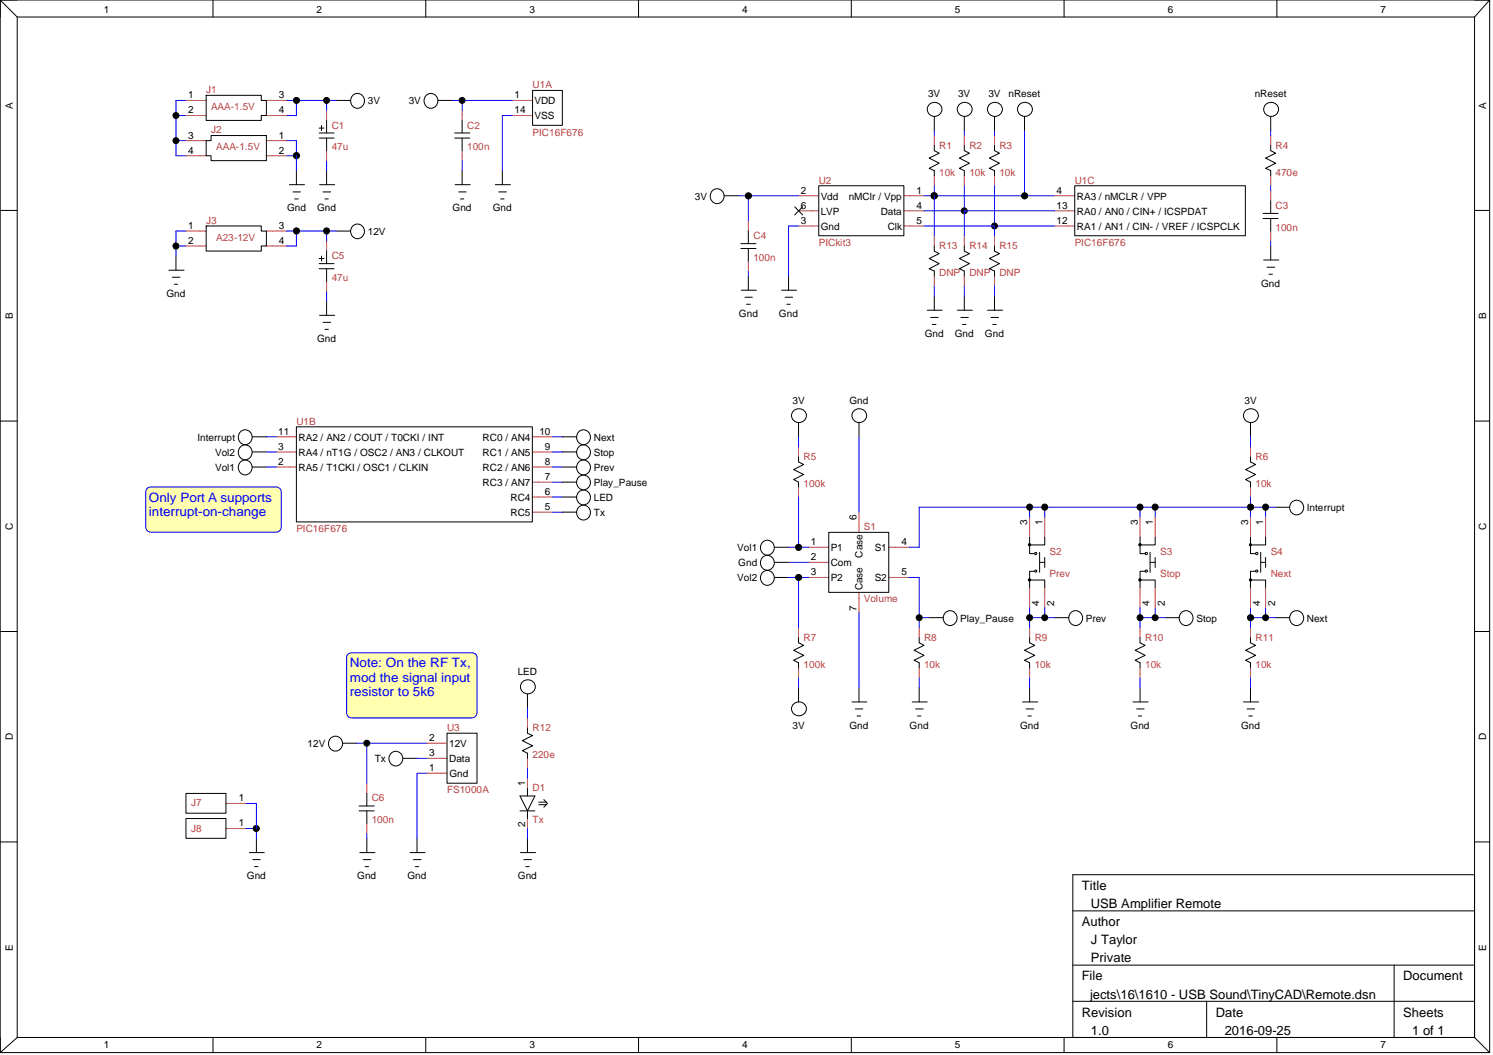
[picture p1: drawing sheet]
<svg xmlns="http://www.w3.org/2000/svg" width="297mm" height="210mm" viewBox="0 0 297 210" stroke-linecap="round" stroke-linejoin="round" font-family="sans-serif">
<g fill="none" stroke="#c04040" stroke-width=".2">
<path d="M101.9 20h4.1M65 22v2M65 30v2M91.9 22v2M91.9 30v2M101.9 23h4.1M158.9 38.9h4M179.9 38.9h4M185.9 27v2M185.9 35v2M209.8 38.9h4M252.8 27v2"/>
<path d="M252.8 35v2M252.8 38v2M148.9 43.9v2.1M148.9 51.9v2M158.9 45h4M158.9 42h4M179.9 45h4M179.9 42h4M209.8 45h4M209.8 42h4M252.8 46v2M55 92.9h4"/>
<path d="M55 86.9h4M55 89.9h4M106 92.9h3.9M106 86.9h3.9M106 89.9h3.9M106 95.9h3.9M106 98.9h3.9M158.9 88.9v2M158.9 96.9v2M106 101.9h3.9M160.9 111.9h4M160.9 108.9h4"/>
<path d="M160.9 114.9h4M170.9 101.9v4M170.9 117.9v4M176.9 108.9h4M176.9 114.9h4M204.8 102.9v4M204.8 116.9v4M207.9 102.9v4M207.9 116.9v4M158.9 124.9v2M158.9 132.9v2M248.8 124.9v2"/>
<path d="M248.8 132.9v2M45 159.9h4M73 155.9v2M104.9 142.9v2M104.9 150.9v2M104.9 154.9v1.9M45 164.8h4M73 163.8v2.1M104.9 162.9v1.9"/>
</g>
<g fill="none" stroke="#000" stroke-width=".2">
<path d="M67 20h2.8M70.3 18.9a1.43 1.43 0 0 1 2.2 1.2 1.43 1.43 0 0 1-2.2 1.2 1.58 1.58 0 0 1 0-2.4zM84.9 18.9a1.43 1.43 0 0 1 2.2 1.2 1.43 1.43 0 0 1-2.2 1.2 1.58 1.58 0 0 1 0-2.4zM87.2 20h2.8M106 18h5.9v6.9h-5.9zM63.5 26.5h3M63.5 27.5h3M63.5 25.5h1M63.6 36.7h3M64 25v1M64.3 38.2h1.5M64.6 39.6h.7"/>
<path d="M65 24v2.5M65 27.5v2.5M65 34v2.7M90.5 26.5h3M90.5 27.5h3M90.5 36.7h3.1M91.3 38.2h1.4M91.6 39.6h.7M91.9 24v2.5M91.9 27.5v2.5M91.9 34v2.7M98.5 36.7h3.1"/>
<path d="M99.2 38.2h1.5M99.6 39.6h.7M99.9 34v2.7M141.9 37.8a1.43 1.43 0 0 1 2.2 1.2 1.43 1.43 0 0 1-2.2 1.2 1.58 1.58 0 0 1 0-2.4zM144.1 38.9h2.8M162.9 37h16.9v9.9h-16.9zM185.9 29v1l1 .5-2 1 2 1-2 1 1 .5v1M185.9 23.2v2.8M203.8 23.2v2.8M213.8 37h34v9.9h-34zM252.8 29v1l1 .5-2 1 2 1-2 1 1 .5v1M252.8 23.2v2.8"/>
<path d="M252.8 40v2.5M147.4 48.5h3M147.4 49.4h3M147.5 57.7h3M148.2 59.1h1.5M148.9 46v2.5M148.9 49.4v2.5M148.9 54.9v2.8M155.5 57.7h3M156.2 59.1h1.5M156.9 54.9v2.8M158.1 41.1l1.6 1.7"/>
<path d="M159.7 41.1l-1.6 1.7M251.3 42.5h3M251.3 43.5h3M251.4 51.7h3M252.1 53.2h1.5M252.5 54.6h.6M252.8 43.5v2.5M252.8 48.9v2.8M148.5 60.5h.8M156.5 60.5h.7M48 85.8a1.43 1.43 0 0 1 2.2 1.2 1.43 1.43 0 0 1-2.2 1.2 1.58 1.58 0 0 1 0-2.4zM50.2 86.9h2.8"/>
<path d="M59 84.9h46.9v18.9h-46.9zM111.9 98.9h2.8M115.3 97.8a1.43 1.43 0 0 1 2.2 1.2 1.43 1.43 0 0 1-2.2 1.2 1.58 1.58 0 0 1 0-2.4zM158.9 90.9v1l1 .5-2 1 2 1-2 1 1 .5v1M170.9 84.1v2.8M111.9 101.9h2.8M115.3 100.8a1.43 1.43 0 0 1 2.2 1.2 1.43 1.43 0 0 1-2.2 1.2 1.58 1.58 0 0 1 0-2.4zM151.8 107.8a1.43 1.43 0 0 1 2.2 1.2 1.43 1.43 0 0 1-2.2 1.2 1.58 1.58 0 0 1 0-2.4zM151.8 113.8a1.43 1.43 0 0 1 2.2 1.2 1.43 1.43 0 0 1-2.2 1.2 1.58 1.58 0 0 1 0-2.4zM154.1 108.9h2.8M154.1 114.9h2.8M164.9 105.9h11.9v12h-11.9z"/>
<path d="M204.7 108.2h.3v.3h-.3zM204.7 115.2h.3v.3h-.3zM204.8 106.9v3.3h1.1M204.8 115.4h3.1v1.5M205.9 113.7h-1.1v3.2M205.9 110h.3v.3h-.3zM205.9 113.5h.3v.3h-.3zM206.8 111.9h1.1M206.8 109.9v4M207.9 106.9v1.5h-3.1M207.9 110.9v2M104.9 138.1v2.8"/>
<path d="M158.9 126.9v1l1 .5-2 1 2 1-2 1 1 .5v1M169.5 139.7h3M170.9 136.9v2.8M247.4 139.7h3M248.8 126.9v1l1 .5-2 1 2 1-2 1 1 .5v1M248.8 136.9v2.8M37 157.9h8v3.9h-8zM73 157.9v2.5M103.5 158.4h2.9l-1.5 2.9zM104.9 144.9v1l1.1 .4-2.1 1.1 2.1 1-2.1 1 1 .5v1M104.9 156.8v1.6M107.2 159.6h1.5"/>
<path d="M108.2 159.1l.7 .8-.7 .7M170.2 141.1h1.5M170.5 142.5h.7M248.1 141.1h1.5M248.5 142.5h.7M37 162.9h8v3.9h-8zM49.6 169.6h3M50.3 171h1.5M50.6 172.4h.7M51 166.8v2.8M71.5 160.4h3M71.5 161.3h3"/>
<path d="M71.6 169.6h3M72.3 171h1.5M72.6 172.4h.7M73 161.3v2.5M73 166.8v2.8M81.6 169.6h3M82.3 171h1.5M82.6 172.4h.7M83 166.8v2.8M103.5 161.3h2.9M103.5 169.6h3M104.2 171h1.5"/>
<path d="M104.6 172.4h.7M104.9 161.3v1.6M104.9 166.8v2.8M107.2 160.1h1.5"/>
<circle cx="186" cy="21.8" r="1.43"/>
<circle cx="203.9" cy="39" r=".62"/>
<circle cx="204" cy="21.8" r="1.44"/>
<circle cx="252.9" cy="21.8" r="1.44"/>
<circle cx="171" cy="82.7" r="1.42"/>
<circle cx="105.1" cy="136.7" r="1.44"/>
<circle cx="51" cy="164.8" r=".61"/>
</g>
<g fill="none" stroke="#00f" stroke-width=".2">
<path d="M67 20h-2v2M90 20h11.9M91.9 20v2M65 32v2M91.9 32v2M101.9 23h-2v11M146.9 38.9h12M148.9 38.9v5M183.9 38.9h25.9M185.9 26v1M185.9 37v1.9M203.8 26v12.9"/>
<path d="M252.8 26v1M252.8 37v1M148.9 53.9v1M158.9 45h-2v9.9M183.9 42h8M197.9 45h11.9M252.8 48v.9M53 92.9h2M53 89.9h2M53 86.9h2M109.9 92.9h2M109.9 89.9h2"/>
<path d="M109.9 86.9h2M109.9 95.9h2M109.9 98.9h2M158.9 86.9v2M158.9 98.9v10M170.9 86.9v15M109.9 101.9h2M156.9 111.9h4M156.9 108.9h4M156.9 114.9h4M158.9 114.9v10M204.8 100.9v2"/>
<path d="M207.9 100.9v2M226.8 102.9v-2h3v2M248.8 102.9v-2h3v2M158.9 134.9v2M170.9 121.9v15M207.9 120.9v2M229.8 120.9v2M248.8 120.9v4M248.8 134.9v2M251.8 120.9v2M49 159.9h2v6.9M85 147.9h-12v8"/>
<path d="M85 153.8h-2v13M104.9 140.9v2M104.9 152.9v2M49 164.8h2M73 165.9v.9M104.9 164.8v2"/>
</g>
<g fill="#000">
<path d="M204.7 108.2h.3v.3h-.3z" fill-rule="evenodd"/>
<path d="M204.7 115.2h.3v.3h-.3z" fill-rule="evenodd"/>
<circle cx="203.9" cy="39" r=".62"/>
<circle cx="51" cy="164.8" r=".61"/>
</g>
<path d="M29.3 97.2l.7-.3h24.9a.99 .99 0 0 1 1.1 1v7a1.03 1.03 0 0 1-1.1 1h-24.9a.99 .99 0 0 1-1-1v-7z" fill-rule="evenodd" fill="#ffffaf"/>
<g fill="none" stroke="#00f" stroke-width=".2">
<path d="M37 20h-2v11h2M57 20h8M59 20v3h-2M35 28h2M35 23h2M57 31h2M57 28h2v6M191.9 26v1M191.9 37v5h17.9M197.9 26v1M197.9 37v8h-14M35 48.9h2"/>
<path d="M37 46h-2v5M57 46h10M59 46v2.9h-2M65 46v2M65 58v1.9M29.3 97.2l.7-.3h24.9a.99 .99 0 0 1 1.1 1v7a1.03 1.03 0 0 1-1.1 1h-24.9a.99 .99 0 0 1-1-1v-7zM248.8 98.9v2h-19M248.8 86.9v2M180.9 114.9h2v10M226.8 100.9h-43.9v8h-2M251.8 100.9h2M182.9 134.9v2"/>
<path d="M182.9 122.9h2M204.8 120.9v4M204.8 134.9v2M204.8 122.9h5M226.8 120.9v4M226.8 134.9v2M226.8 122.9h5M248.8 122.9h5"/>
</g>
<g fill="none" stroke="#c04040" stroke-width=".2">
<path d="M37 20h4M53 20h4M37 23h4M37 28h4M37 31h4M53 23h4M53 28h4M53 31h4M191.9 27v2M191.9 35v2M197.9 27v2M197.9 35v2"/>
<path d="M37 46h4M37 48.9h4M53 46h4M53 48.9h4M65 48v2M65 56v2M248.8 88.9v2M248.8 96.9v2M226.8 102.9v4M226.8 116.9v4M229.8 102.9v4M229.8 116.9v4"/>
<path d="M248.8 102.9v4M248.8 116.9v4M251.8 102.9v4M251.8 116.9v4M182.9 124.9v2M182.9 132.9v2M204.8 124.9v2M204.8 132.9v2M226.8 124.9v2M226.8 132.9v2"/>
</g>
<g fill="none" stroke="#000" stroke-width=".2">
<path d="M41 19h11v1h1v3h-1v1h-11zM42 27h11v5h-11v-1h-1v-3h1zM57.6 36.7h3M58.3 38.2h1.5M58.6 39.6h.7M59 34v2.7M191.9 29v1l1 .5-2 1 2 1-2 1 1 .5v1M191.9 23.2v2.8M197.9 29v1l.9 .5-2 1 2 1-2 1 1.1 .5v1M197.9 23.2v2.8M33.6 53.8h3M34.3 55.2h1.5"/>
<path d="M34.7 56.6h.6M35 51v2.8M41 45h11v1h1v2.9h-1v1.1h-11zM63.5 52.5h3M63.5 53.5h3M63.5 51.4h1M64 51v.9M65 50v2.5M65 53.5v2.5M65 59.9v2.8M67 46h2.8M63.6 62.7h3"/>
<path d="M64.3 64.1h1.5M64.6 65.5h.7M48 91.8a1.43 1.43 0 0 1 2.2 1.2 1.43 1.43 0 0 1-2.2 1.2 1.58 1.58 0 0 1 0-2.4zM48 88.8a1.43 1.43 0 0 1 2.2 1.2 1.43 1.43 0 0 1-2.2 1.2 1.58 1.58 0 0 1 0-2.4zM50.2 89.9h2.8M50.2 92.9h2.8M111.9 89.9h2.8M111.9 86.9h2.8M111.9 92.9h2.8M111.9 95.9h2.8M115.3 88.8a1.43 1.43 0 0 1 2.2 1.2 1.43 1.43 0 0 1-2.2 1.2 1.58 1.58 0 0 1 0-2.4zM115.3 85.8a1.43 1.43 0 0 1 2.2 1.2 1.43 1.43 0 0 1-2.2 1.2 1.58 1.58 0 0 1 0-2.4z"/>
<path d="M115.3 91.8a1.43 1.43 0 0 1 2.2 1.2 1.43 1.43 0 0 1-2.2 1.2 1.58 1.58 0 0 1 0-2.4zM157.8 81.9a1.43 1.43 0 0 1 2.1-.3 1.43 1.43 0 0 1-.1 2.2 1.44 1.44 0 0 1-1.8-.1 1.44 1.44 0 0 1-.2-1.8zM158.9 84.1v2.8M247.7 81.9a1.43 1.43 0 0 1 2.1-.3 1.43 1.43 0 0 1-.1 2.2 1.44 1.44 0 0 1-1.8-.1 1.44 1.44 0 0 1-.2-1.8zM248.8 90.9v1l1 .5-2 1 2 1-2 1 1 .5v1M248.8 84.1v2.8M151.8 110.8a1.43 1.43 0 0 1 2.2 1.2 1.43 1.43 0 0 1-2.2 1.2 1.58 1.58 0 0 1 0-2.4zM154.1 111.9h2.8M226.6 108.2h.4v.3h-.4zM226.6 115.2h.4v.3h-.4zM226.8 106.9v3.3h1M226.8 115.4h3v1.5"/>
<path d="M227.8 113.7h-1v3.2M227.9 110h.3v.3h-.3zM227.9 113.5h.3v.3h-.3zM228.8 111.9h1M228.8 109.9v4M229.8 106.9v1.5h-3M229.8 110.9v2M248.6 108.2h.3v.3h-.3zM248.6 115.2h.3v.3h-.3zM248.8 106.9v3.3h1M248.8 115.4h3v1.5M249.8 113.7h-1v3.2"/>
<path d="M249.9 110h.3v.3h-.3zM249.9 113.5h.3v.3h-.3zM250.8 111.9h1M250.8 109.9v4M251.8 106.9v1.5h-3M251.8 110.9v2M253.8 100.9h2.8M158.9 136.9v2.8M181.5 139.7h3M182.9 126.9v1l1 .5-2 1 2 1-2 1 1 .5v1M182.9 136.9v2.8M184.9 122.9h2.8"/>
<path d="M188.2 121.8a1.43 1.43 0 0 1 2.2 1.2 1.43 1.43 0 0 1-2.2 1.2 1.58 1.58 0 0 1 0-2.4zM203.5 139.7h3M204.8 126.9v1l1.1 .5-2.1 1 2.1 1-2.1 1 1 .5v1M204.8 136.9v2.8M209.8 122.9h2.8M213.2 121.8a1.43 1.43 0 0 1 2.2 1.2 1.43 1.43 0 0 1-2.2 1.2 1.58 1.58 0 0 1 0-2.4zM225.4 139.7h3M226.8 126.9v1l1 .5-2 1 2 1-2 1 1 .5v1M226.8 136.9v2.8M231.8 122.9h2.8M235.2 121.8a1.43 1.43 0 0 1 2.2 1.2 1.43 1.43 0 0 1-2.2 1.2 1.58 1.58 0 0 1 0-2.4zM253.8 122.9h2.8"/>
<path d="M157.8 140.2a1.43 1.43 0 0 1 2.1-.2 1.43 1.43 0 0 1-.1 2.1 1.44 1.44 0 0 1-1.8 0 1.44 1.44 0 0 1-.2-1.9zM182.2 141.1h1.5M182.5 142.5h.7M204.1 141.1h1.6M204.5 142.5h.7M226.1 141.1h1.5M226.5 142.5h.7"/>
<circle cx="59" cy="20" r=".61"/>
<circle cx="65" cy="20" r=".59"/>
<circle cx="91.9" cy="20" r=".59"/>
<circle cx="35" cy="23" r=".59"/>
<circle cx="35" cy="28" r=".59"/>
<circle cx="59" cy="31" r=".62"/>
<circle cx="148.9" cy="39" r=".62"/>
<circle cx="185.9" cy="39" r=".62"/>
<circle cx="192" cy="21.8" r="1.44"/>
<circle cx="198" cy="21.8" r="1.44"/>
<circle cx="35" cy="48.9" r=".6"/>
<circle cx="59" cy="45.9" r=".62"/>
<circle cx="65" cy="45.9" r=".6"/>
<circle cx="71.1" cy="46" r="1.42"/>
<circle cx="191.9" cy="41.9" r=".59"/>
<circle cx="197.9" cy="45" r=".59"/>
<circle cx="116" cy="96" r="1.42"/>
<circle cx="158.9" cy="108.9" r=".62"/>
<circle cx="158.9" cy="114.9" r=".61"/>
<circle cx="204.8" cy="100.9" r=".6"/>
<circle cx="207.8" cy="100.9" r=".6"/>
<circle cx="226.8" cy="100.9" r=".6"/>
<circle cx="229.8" cy="100.9" r=".6"/>
<circle cx="248.8" cy="100.9" r=".62"/>
<circle cx="251.8" cy="100.9" r=".6"/>
<circle cx="257.9" cy="101" r="1.43"/>
<circle cx="182.9" cy="122.9" r=".59"/>
<circle cx="204.8" cy="122.9" r=".59"/>
<circle cx="207.9" cy="122.9" r=".59"/>
<circle cx="226.8" cy="122.9" r=".59"/>
<circle cx="229.8" cy="122.9" r=".59"/>
<circle cx="248.8" cy="122.9" r=".61"/>
<circle cx="251.8" cy="122.9" r=".59"/>
<circle cx="257.9" cy="123" r="1.45"/>
</g>
<g fill="#000">
<path d="M226.6 108.2h.4v.3h-.4z" fill-rule="evenodd"/>
<path d="M226.6 115.2h.4v.3h-.4z" fill-rule="evenodd"/>
<path d="M248.6 108.2h.3v.3h-.3z" fill-rule="evenodd"/>
<path d="M248.6 115.2h.3v.3h-.3z" fill-rule="evenodd"/>
<circle cx="59" cy="20" r=".61"/>
<circle cx="65" cy="20" r=".59"/>
<circle cx="91.9" cy="20" r=".59"/>
<circle cx="35" cy="23" r=".59"/>
<circle cx="35" cy="28" r=".59"/>
<circle cx="59" cy="31" r=".62"/>
<circle cx="148.9" cy="39" r=".62"/>
<circle cx="185.9" cy="39" r=".62"/>
<circle cx="35" cy="48.9" r=".6"/>
<circle cx="59" cy="45.9" r=".62"/>
<circle cx="65" cy="45.9" r=".6"/>
<circle cx="191.9" cy="41.9" r=".59"/>
<circle cx="197.9" cy="45" r=".59"/>
<circle cx="158.9" cy="108.9" r=".62"/>
<circle cx="158.9" cy="114.9" r=".61"/>
<circle cx="204.8" cy="100.9" r=".6"/>
<circle cx="207.8" cy="100.9" r=".6"/>
<circle cx="226.8" cy="100.9" r=".6"/>
<circle cx="229.8" cy="100.9" r=".6"/>
<circle cx="248.8" cy="100.9" r=".62"/>
<circle cx="251.8" cy="100.9" r=".6"/>
<circle cx="182.9" cy="122.9" r=".59"/>
<circle cx="204.8" cy="122.9" r=".59"/>
<circle cx="207.9" cy="122.9" r=".59"/>
<circle cx="226.8" cy="122.9" r=".59"/>
<circle cx="229.8" cy="122.9" r=".59"/>
<circle cx="248.8" cy="122.9" r=".61"/>
<circle cx="251.8" cy="122.9" r=".59"/>
</g>
<path d="M69.2 130.2l.7-.3h24a.99 .99 0 0 1 1 1v10.9a1.03 1.03 0 0 1-1 1h-24a.99 .99 0 0 1-.9-1v-10.9z" fill-rule="evenodd" fill="#ffffaf"/>
<path d="M185.9 38.9v8M185.9 56.9v2M191.9 42v4.9M191.9 56.9v2M197.9 45v1.9M197.9 56.9v2M69.2 130.2l.7-.3h24a.99 .99 0 0 1 1 1v10.9a1.03 1.03 0 0 1-1 1h-24a.99 .99 0 0 1-.9-1v-10.9zM71 147.9h2M83 150.9h2" fill="none" stroke="#00f" stroke-width=".2"/>
<path d="M185.9 46.9v2M185.9 54.9v2M191.9 46.9v2M191.9 54.9v2M197.9 46.9v2M197.9 54.9v2M85 150.9h3.9M85 153.8h3.9M85 147.9h3.9" fill="none" stroke="#c04040" stroke-width=".2"/>
<g fill="none" stroke="#000" stroke-width=".2">
<path d="M0 0h296.4M0 0v209.4M0 0l3.4 3.4M3.4 3.4h290M3.4 3.4v203M42.4 0v3.4M84.7 0v3.4M127 0v3.4M169.4 0v3.4M211.7 0v3.4M254 0v3.4M293.4 3.4v203"/>
<path d="M296.4 0v209.4M296.4 0l-3 3.4M0 41.9h3.4M185.9 48.9v1.1l1 .5-2 .9 2 1.1-2 1 1 .4v1M185.9 58.9v2.8M191.9 48.9v1.1l1 .5-2 .9 2 1.1-2 1 1 .4v1M191.9 58.9v2.8M197.9 48.9v1.1l.9 .5-2 .9 2 1.1-2 1 1.1 .4v1M197.9 58.9v2.8M293.4 41.9h3M184.5 61.7h2.9M185.2 63.2h1.4"/>
<path d="M185.5 64.6h.7M190.5 61.7h3M191.2 63.2h1.5M191.5 64.6h.7M196.5 61.7h3M197.1 63.2h1.6M197.5 64.6h.7M0 83.8h3.4M293.4 83.8h3M0 125.6h3.4M293.4 125.6h3M68.2 147.9h2.8"/>
<path d="M80.2 150.9h2.8M88.9 145.9h6v9.9h-6zM0 167.5h3.4M293.4 174h-80v32.4M293.4 167.5h3M213.4 181.2h80M213.4 192h80M213.4 199.2h80M240.1 199.2v7.2M277.4 192v14.4M0 209.4h296.4M3.4 206.4h290"/>
<path d="M3.4 206.4l-3.4 3M42.4 206.4v3M84.7 206.4v3M127 206.4v3M169.4 206.4v3M211.7 206.4v3M254 206.4v3M293.4 206.4l3 3"/>
<circle cx="185.9" cy="39" r=".62"/>
<circle cx="66.7" cy="147.9" r="1.45"/>
<circle cx="73" cy="147.9" r=".59"/>
<circle cx="78.7" cy="150.9" r="1.42"/>
</g>
<g fill="#000">
<circle cx="185.9" cy="39" r=".62"/>
<circle cx="73" cy="147.9" r=".59"/>
</g>
<g font-size="2.6" fill="#00f">
<text x="29.6" y="99.8">Only Port A supports</text>
<text x="29.6" y="102.7">interrupt-on-change</text>
<text x="69.6" y="132.8">Note: On the RF Tx,</text>
<text x="69.6" y="135.7">mod the signal input</text>
<text x="69.6" y="138.6">resistor to 5k6</text>
</g>
<g font-size="2.6">
<text x="215.2" y="177.1">Title</text>
<text x="215.2" y="184.3">Author</text>
<text x="217" y="180.7">USB Amplifier Remote</text>
<text x="217" y="187.9">J Taylor</text>
<text x="217" y="191.5">Private</text>
<text x="215.2" y="195.1">File</text>
<text x="279.2" y="195.1">Document</text>
<text x="204.2" y="198.7">C:\JPT\Projects\16\1610 - USB Sound\TinyCAD\Remote.dsn</text>
<text x="215.2" y="202.3">Revision</text>
<text x="241.9" y="202.3">Date</text>
<text x="279.2" y="202.3">Sheets</text>
<text x="217" y="205.9">1.0</text>
<text x="243.7" y="205.9">2016-09-25</text>
<text x="281" y="205.9">1 of 1</text>
</g>
<g font-size="2">
<text x="20.7" y="2.6">1</text>
<text x="63" y="2.6">2</text>
<text x="105.3" y="2.6">3</text>
<text x="147.7" y="2.6">4</text>
<text x="190" y="2.6">5</text>
<text x="232.3" y="2.6">6</text>
<text x="274.7" y="2.6">7</text>
<text x="2.6" y="21.6" transform="rotate(-90 2.6 21.6)">A</text>
<text x="37.4" y="19.6">1</text>
<text x="37.4" y="22.6">2</text>
<text x="55.5" y="19.6">3</text>
<text x="55.5" y="22.6">4</text>
<text x="73.2" y="20.7">3V</text>
<text x="81.3" y="20.7">3V</text>
<text x="102.4" y="22.6">14</text>
<text x="102.4" y="19.6">1</text>
<text x="106.3" y="23.7">VSS</text>
<text x="106.3" y="20.7">VDD</text>
<text x="184.7" y="19.3">3V</text>
<text x="190.6" y="19.3">3V</text>
<text x="196.6" y="19.3">3V</text>
<text x="200.7" y="19.3">nReset</text>
<text x="249.6" y="19.3">nReset</text>
<text x="295.7" y="21.6" transform="rotate(-90 295.7 21.6)">A</text>
<text x="37.4" y="27.6">3</text>
<text x="55.5" y="27.6">1</text>
<text x="37.4" y="30.6">4</text>
<text x="55.5" y="30.6">2</text>
<text x="138.3" y="39.7">3V</text>
<text x="159.3" y="38.5">2</text>
<text x="159.3" y="41.5">6</text>
<text x="163.3" y="39.7">Vdd</text>
<text x="168.9" y="39.7">nMClr / Vpp</text>
<text x="182.4" y="38.5">1</text>
<text x="182.4" y="41.5">4</text>
<text x="210.2" y="38.5">4</text>
<text x="210.2" y="41.5">13</text>
<text x="214.2" y="39.7">RA3 / nMCLR / VPP</text>
<text x="37.4" y="45.6">1</text>
<text x="55.5" y="45.6">3</text>
<text x="57.1" y="42.1">Gnd</text>
<text x="63.1" y="42.1">Gnd</text>
<text x="73.2" y="46.7">12V</text>
<text x="90" y="42.1">Gnd</text>
<text x="98" y="42.1">Gnd</text>
<text x="159.3" y="44.5">3</text>
<text x="163.3" y="45.7">Gnd</text>
<text x="163.3" y="42.7">LVP</text>
<text x="175.2" y="42.7">Data</text>
<text x="176.6" y="45.7">Clk</text>
<text x="182.4" y="44.5">5</text>
<text x="210.2" y="44.5">12</text>
<text x="214.2" y="45.7">RA1 / AN1 / CIN- / VREF / ICSPCLK</text>
<text x="214.2" y="42.7">RA0 / AN0 / CIN+ / ICSPDAT</text>
<text x="37.4" y="48.5">2</text>
<text x="55.5" y="48.5">4</text>
<text x="33.1" y="59.1">Gnd</text>
<text x="250.9" y="57.1">Gnd</text>
<text x="2.6" y="63.5" transform="rotate(-90 2.6 63.5)">B</text>
<text x="147" y="63.1">Gnd</text>
<text x="155" y="63.1">Gnd</text>
<text x="295.7" y="63.5" transform="rotate(-90 295.7 63.5)">B</text>
<text x="63.1" y="68.1">Gnd</text>
<text x="184" y="67.1">Gnd</text>
<text x="189.9" y="67.1">Gnd</text>
<text x="196" y="67.1">Gnd</text>
<text x="157.7" y="80.3">3V</text>
<text x="169" y="80.3">Gnd</text>
<text x="247.6" y="80.3">3V</text>
<text x="39.3" y="87.7">Interrupt</text>
<text x="55.4" y="86.5">11</text>
<text x="55.4" y="89.5">3</text>
<text x="59.4" y="87.7">RA2 / AN2 / COUT / T0CKI / INT</text>
<text x="96" y="87.7">RC0 / AN4</text>
<text x="107.3" y="86.5">10</text>
<text x="108.4" y="89.5">9</text>
<text x="118.1" y="87.7">Next</text>
<text x="42.8" y="93.7">Vol1</text>
<text x="42.8" y="90.7">Vol2</text>
<text x="55.4" y="92.5">2</text>
<text x="59.4" y="93.7">RA5 / T1CKI / OSC1 / CLKIN</text>
<text x="59.4" y="90.7">RA4 / nT1G / OSC2 / AN3 / CLKOUT</text>
<text x="96" y="90.7">RC1 / AN5</text>
<text x="96" y="93.7">RC2 / AN6</text>
<text x="108.4" y="92.5">8</text>
<text x="108.4" y="95.5">7</text>
<text x="118.1" y="90.7">Stop</text>
<text x="118.1" y="93.7">Prev</text>
<text x="96" y="96.6">RC3 / AN7</text>
<text x="101.6" y="99.7">RC4</text>
<text x="108.4" y="98.5">6</text>
<text x="108.4" y="101.5">5</text>
<text x="118.1" y="99.7">LED</text>
<text x="118.1" y="96.6">Play_Pause</text>
<text x="260" y="101.6">Interrupt</text>
<text x="2.6" y="105.4" transform="rotate(-90 2.6 105.4)">C</text>
<text x="101.6" y="102.7">RC5</text>
<text x="118.1" y="102.7">Tx</text>
<text x="170.4" y="103.4" transform="rotate(-90 170.4 103.4)">6</text>
<text x="204.4" y="104.4" transform="rotate(-90 204.4 104.4)">3</text>
<text x="207.4" y="104.4" transform="rotate(-90 207.4 104.4)">1</text>
<text x="226.4" y="104.4" transform="rotate(-90 226.4 104.4)">3</text>
<text x="229.4" y="104.4" transform="rotate(-90 229.4 104.4)">1</text>
<text x="248.3" y="104.4" transform="rotate(-90 248.3 104.4)">3</text>
<text x="251.3" y="104.4" transform="rotate(-90 251.3 104.4)">1</text>
<text x="295.7" y="105.4" transform="rotate(-90 295.7 105.4)">C</text>
<text x="146.7" y="109.6">Vol1</text>
<text x="146.9" y="112.6">Gnd</text>
<text x="161.3" y="111.5">2</text>
<text x="161.3" y="108.5">1</text>
<text x="165.3" y="112.6">Com</text>
<text x="165.3" y="109.6">P1</text>
<text x="171.6" y="111" transform="rotate(-90 171.6 111)">Case</text>
<text x="174" y="109.6">S1</text>
<text x="179.4" y="108.5">4</text>
<text x="146.7" y="115.7">Vol2</text>
<text x="161.3" y="114.5">3</text>
<text x="165.3" y="115.7">P2</text>
<text x="171.6" y="117.5" transform="rotate(-90 171.6 117.5)">Case</text>
<text x="174" y="115.7">S2</text>
<text x="179.4" y="114.5">5</text>
<text x="170.4" y="121.5" transform="rotate(-90 170.4 121.5)">7</text>
<text x="191" y="123.7">Play_Pause</text>
<text x="206.8" y="120.5" transform="rotate(-90 206.8 120.5)">4</text>
<text x="209.7" y="120.5" transform="rotate(-90 209.7 120.5)">2</text>
<text x="216" y="123.7">Prev</text>
<text x="228.7" y="120.5" transform="rotate(-90 228.7 120.5)">4</text>
<text x="231.7" y="120.5" transform="rotate(-90 231.7 120.5)">2</text>
<text x="238" y="123.7">Stop</text>
<text x="250.7" y="120.5" transform="rotate(-90 250.7 120.5)">4</text>
<text x="253.7" y="120.5" transform="rotate(-90 253.7 120.5)">2</text>
<text x="260" y="123.7">Next</text>
<text x="103" y="134.2">LED</text>
<text x="2.6" y="147.3" transform="rotate(-90 2.6 147.3)">D</text>
<text x="61.2" y="148.6">12V</text>
<text x="85.4" y="147.4">2</text>
<text x="89.4" y="148.6">12V</text>
<text x="157.7" y="145">3V</text>
<text x="169" y="145">Gnd</text>
<text x="181" y="145">Gnd</text>
<text x="202.9" y="145">Gnd</text>
<text x="224.9" y="145">Gnd</text>
<text x="246.9" y="145">Gnd</text>
<text x="295.7" y="147.3" transform="rotate(-90 295.7 147.3)">D</text>
<text x="74.5" y="151.6">Tx</text>
<text x="85.4" y="150.5">3</text>
<text x="85.4" y="153.4">1</text>
<text x="89.4" y="151.6">Data</text>
<text x="89.4" y="154.6">Gnd</text>
<text x="47.5" y="159.4">1</text>
<text x="104.5" y="156.4" transform="rotate(-90 104.5 156.4)">1</text>
<text x="47.5" y="164.4">1</text>
<text x="104.5" y="164.5" transform="rotate(-90 104.5 164.5)">2</text>
<text x="49.1" y="175">Gnd</text>
<text x="71.1" y="175">Gnd</text>
<text x="81.1" y="175">Gnd</text>
<text x="103" y="175">Gnd</text>
<text x="2.6" y="189.1" transform="rotate(-90 2.6 189.1)">E</text>
<text x="295.7" y="189.1" transform="rotate(-90 295.7 189.1)">E</text>
<text x="20.7" y="208.6">1</text>
<text x="63" y="208.6">2</text>
<text x="105.3" y="208.6">3</text>
<text x="147.7" y="208.6">4</text>
<text x="190" y="208.6">5</text>
<text x="232.3" y="208.6">6</text>
<text x="274.7" y="208.6">7</text>
</g>
<g font-size="2" fill="#c04040">
<text x="106" y="17.6">U1A</text>
<text x="41" y="18.5">J1</text>
<text x="42" y="22">AAA-1.5V</text>
<text x="42" y="26.5">J2</text>
<text x="43" y="29.9">AAA-1.5V</text>
<text x="66" y="25.6">C1</text>
<text x="66" y="29.9">47u</text>
<text x="93" y="25.6">C2</text>
<text x="93" y="29.9">100n</text>
<text x="106" y="27">PIC16F676</text>
<text x="186.9" y="29.5">R1</text>
<text x="192.9" y="29.5">R2</text>
<text x="198.8" y="29.5">R3</text>
<text x="253.8" y="29.5">R4</text>
<text x="186.9" y="34.9">10k</text>
<text x="192.9" y="34.9">10k</text>
<text x="198.8" y="34.9">10k</text>
<text x="253.8" y="34.9">470e</text>
<text x="162.9" y="36.5">U2</text>
<text x="213.8" y="36.5">U1C</text>
<text x="253.8" y="41.5">C3</text>
<text x="41" y="44.5">J3</text>
<text x="43" y="47.9">A23-12V</text>
<text x="149.9" y="47.5">C4</text>
<text x="253.8" y="45.9">100n</text>
<text x="66" y="51.5">C5</text>
<text x="149.9" y="51.9">100n</text>
<text x="162.9" y="48.9">PICkit3</text>
<text x="186.9" y="49.5">R13</text>
<text x="192.9" y="49.5">R14</text>
<text x="198.8" y="49.5">R15</text>
<text x="213.8" y="48.9">PIC16F676</text>
<text x="66" y="55.9">47u</text>
<text x="186.9" y="54.9">DNP</text>
<text x="192.9" y="54.9">DNP</text>
<text x="198.8" y="54.9">DNP</text>
<text x="59" y="84.5">U1B</text>
<text x="159.9" y="91.5">R5</text>
<text x="249.8" y="91.5">R6</text>
<text x="159.9" y="96.9">100k</text>
<text x="249.8" y="96.9">10k</text>
<text x="59" y="105.9">PIC16F676</text>
<text x="171.9" y="105.5">S1</text>
<text x="208.8" y="110.5">S2</text>
<text x="230.8" y="110.5">S3</text>
<text x="252.8" y="110.5">S4</text>
<text x="171.9" y="119.8">Volume</text>
<text x="208.8" y="114.9">Prev</text>
<text x="230.8" y="114.9">Stop</text>
<text x="252.8" y="114.9">Next</text>
<text x="159.9" y="127.5">R7</text>
<text x="183.9" y="127.5">R8</text>
<text x="205.9" y="127.5">R9</text>
<text x="227.8" y="127.5">R10</text>
<text x="249.8" y="127.5">R11</text>
<text x="159.9" y="132.8">100k</text>
<text x="183.9" y="132.8">10k</text>
<text x="205.9" y="132.8">10k</text>
<text x="227.8" y="132.8">10k</text>
<text x="249.8" y="132.8">10k</text>
<text x="88.9" y="145.5">U3</text>
<text x="106" y="145.5">R12</text>
<text x="106" y="150.8">220e</text>
<text x="38" y="160.4">J7</text>
<text x="74" y="159.4">C6</text>
<text x="88.9" y="157.8">FS1000A</text>
<text x="106" y="157.4">D1</text>
<text x="38" y="165.4">J8</text>
<text x="74" y="163.8">100n</text>
<text x="106" y="163.8">Tx</text>
</g>
</svg>
